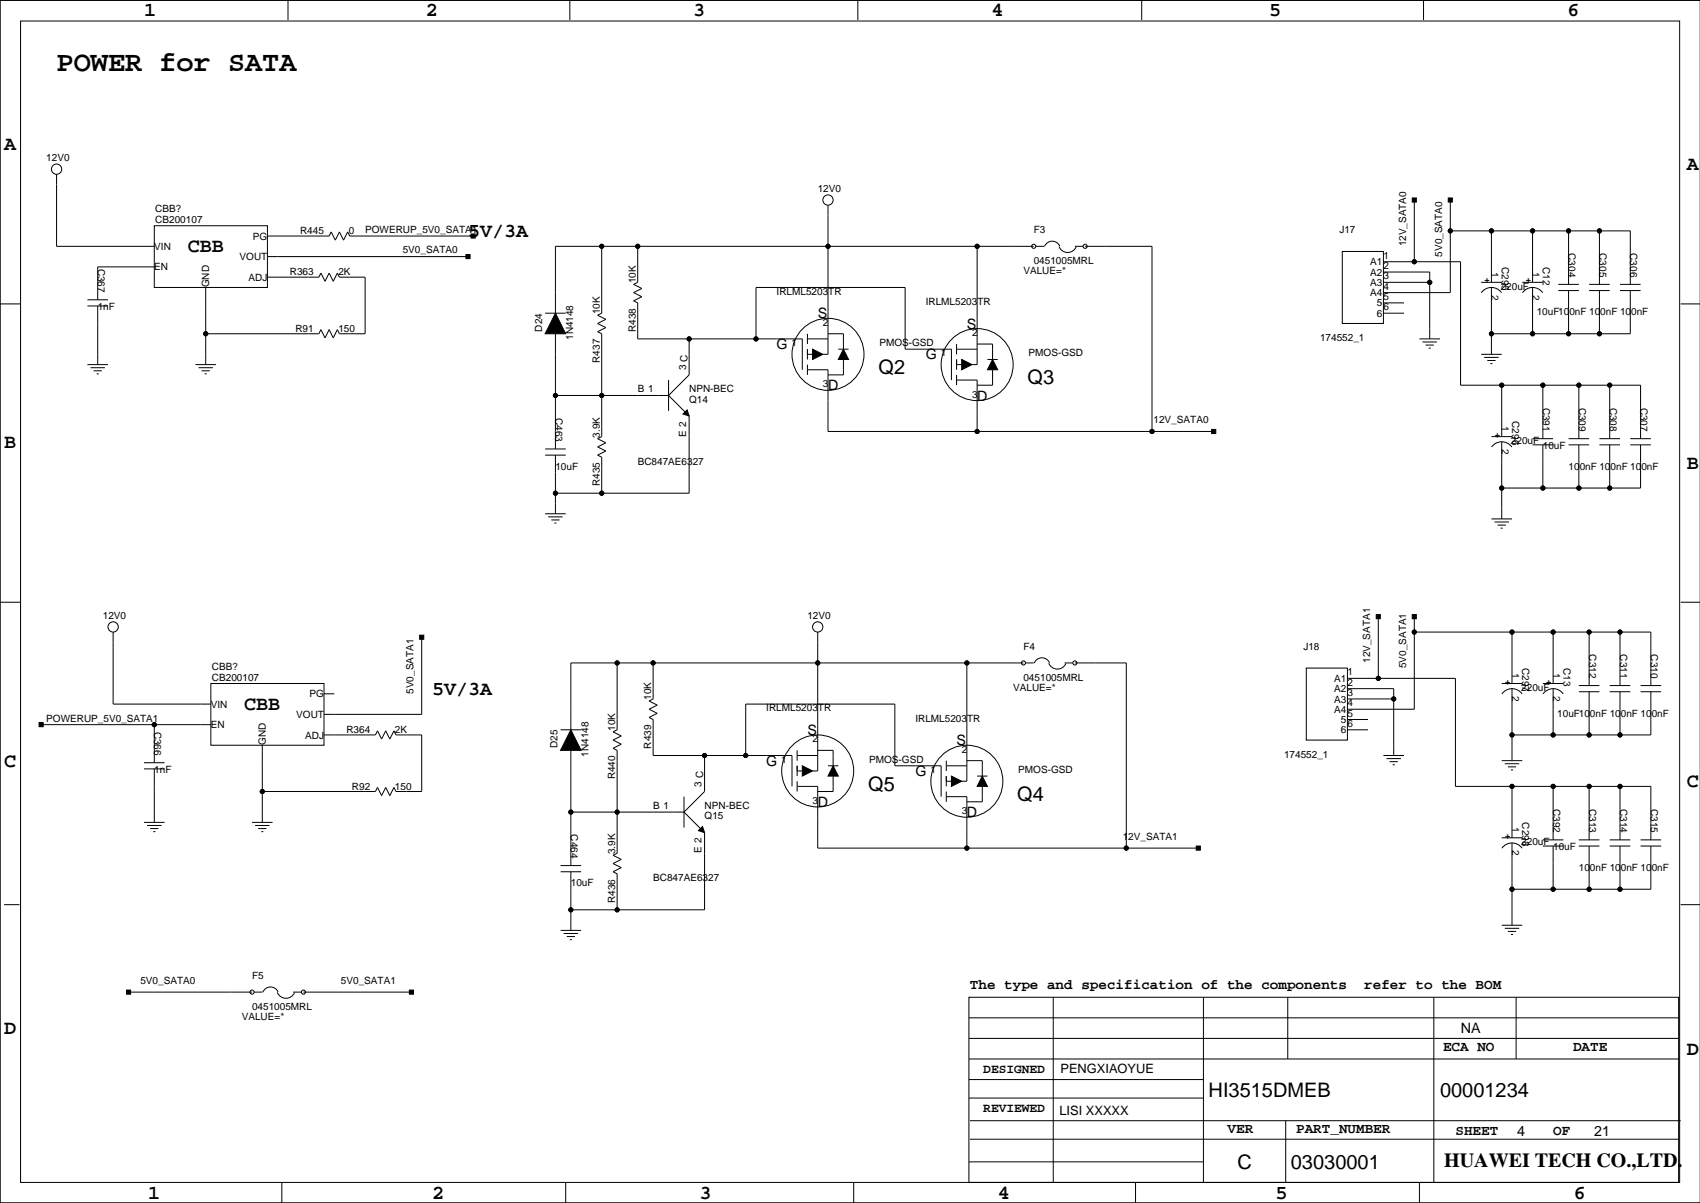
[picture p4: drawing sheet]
<svg xmlns="http://www.w3.org/2000/svg" width="420mm" height="297mm" viewBox="0 0 420 297" stroke-linecap="round" stroke-linejoin="round" font-family="sans-serif">
<g fill="none" stroke="#000" stroke-width=".25">
<path d="M0 -.1v297.1M71.1 0v4.9M140.7 0v4.9M211.8 0v4.9M281.9 0v4.9M351.5 0v4.9M5.1 5.2h409.7v286.8h-409.7zM419.9 .1h-419.9v296.9M14 43v17.8h24.1M38.1 55.7h27.9v15.3h-27.9zM66 58.3h15.3l.5-1 1 2 1-2 1 2 1.1-2 .5 1h30.4M204.5 50.7v36.8h-1.3"/>
<path d="M349.2 49.4v15.2M358.1 57h44.5v13.2M358.1 49.4v22.8h-16.5M368.3 57v12.7M378.5 57v12.7M387.3 57v13.2M395 57v13.2M0 75h5.1M21.6 74h5.1M21.6 75.6h5.1M24.1 75.6v14.4M38.1 65.9h-14v8.1"/>
<path d="M50.8 71v19M66 68.4h12.7l.5-1 1.1 2.1 1-2.1 1 2.1 1-2.1 .5 1h6.4v14h-6.4l-.5-1-1 2-1-2-1 2-1.1-2-.5 1h-27.9M66 63.4h49.6M134.6 77.3h5.1M148.6 60.8v16.5l-1 .5 2 1.1-2 1 2 1-2 1 1 .5v25.4l-1 .5 2 1-2 1 2 1.1-2 1 1 .5v8.9M157.5 60.8v8.9l-1 .5 2 1-2 1 2 1.1-2 1 1 .5v8.9h40.6v7.6M241.3 60.8v29.2h-1.3M255.3 60.8h-118.1v16.5M255.8 60.8h2M261.5 60.9a2.29 2.29 0 0 0 2.1 1.4 2.29 2.29 0 0 0 2.2-1.3M261.7 60.8a2.03 2.03 0 0 0-1.9-1.3 2.03 2.03 0 0 0-1.9 1.4M265.4 60.8h2.1"/>
<path d="M268 60.8h16.5v45.7M331.5 62.1h10.1v17.8h-10.1zM340.9 74.8h.1M341.6 64.6h19.1v30.5h44.4v13.2M341.6 69.7h11.5M341.6 67.2h11.5v16.5M341.6 74.8h5.1M341.6 77.3h5.1M365.8 69.7h5M365.8 72.3a3 3 0 0 1 5 0M368.3 71v16.5M375.9 69.7h5.1"/>
<path d="M376 72.3a3 3 0 0 1 5 0M378.5 71v11.4M384.8 70.2h5.1M384.8 71.7h5.1M387.3 71.7v10.7M392.4 70.2h5.1M392.4 71.7h5.1M395 71.7v10.7M400 70.2h5.1M400 71.7h5.1M402.6 71.7v10.7h-34.3M415 75h4.9"/>
<path d="M21.6 90h5.1M22.4 90.8h3.5M23.1 91.6h2M23.9 92.3h.5M48.3 90h5M49 90.8h3.6M49.8 91.6h2M50.5 92.3h.6M137.2 82.4v28.5M137.2 97.6h27.9M165.1 97.6l5.1 5.1v19.1h-33M165.1 93.8v7.7"/>
<path d="M170.2 83.7v8.9l-5.1 5M186.7 83.7v-12.7h36.8v15.2h11.4v7.6M199.4 91.3h5.1v15.2h95.2M199.4 87.5h2.5M199.4 83.7h5.1M199.4 82.4v2.5M199.4 86.2v2.6M199.4 90v2.6M204.5 96.4h.1M204.5 82.4h3.8v3.8M207 86.2h2.5M208.3 88.8v3.8h-3.8"/>
<path d="M221 87.5h.1M236.2 93.8h5.1v12.7M236.2 90h2.6M236.2 86.2h5.1M236.2 84.9v2.6M236.2 88.8v2.5M236.2 92.6v2.5M241.3 98.9h.1M241.3 84.9h3.8v3.9M243.8 88.8h2.6M245.1 91.3v3.8h-3.8M257.8 90h.1"/>
<path d="M350.5 83.7h5.1M351.3 84.4h3.5M352 85.2h2.1M352.8 86h.5M365.8 87.5h5M366.5 88.3h3.6M367.3 89h2M368 89.8h.6M370.8 95.1v12.7M381 95.1v13.2M389.9 95.1v13.2M397.5 95.1v13.2"/>
<path d="M134.6 110.9h5.1M134.6 112.4h5.1M137.2 112.4v14.5M368.3 107.8h5.1M368.3 110.4a3 3 0 0 1 5 0M370.8 109.1v19M378.5 108.3h5M378.5 109.8h5M381 109.8v10.7M387.3 108.3h5.1M387.3 109.8h5.1M389.9 109.8v10.7"/>
<path d="M395 108.3h5M395 109.8h5M397.5 109.8v10.7M402.6 108.3h5.1M402.6 109.8h5.1M405.1 109.8v10.7h-34.3M134.6 126.9h5.1M135.4 127.6h3.5M136.1 128.4h2.1M136.9 129.1h.5M368.3 128.1h5.1M369.1 128.9h3.5"/>
<path d="M369.8 129.7h2.1M370.6 130.4h.5M0 148.7h5.1M27.9 156.1v17.7h24.2M104.1 157.3v19.1h-24.1M201.9 156.1v34.3h-1.2M340.4 152.3v15.2M349.2 156.1h58.5v13.2M349.2 152.3v22.8h-16.5M373.4 156.1v12.7M383.5 156.1v12.7M392.4 156.1v13.2"/>
<path d="M400 156.1v13.2M415 148.7h4.9M10.2 178.9h41.9M38.1 178.9v9.4M52.1 168.8h27.9v15.2h-27.9zM80 171.3h2.5M152.4 163.7v16.5l-1 .5 2 1-2 1 2 1.1-2 1 1 .5v25.4l-1 .5 2 1-2 1 2 1-2 1.1 1 .5v8.8M161.3 163.7v8.9l-1 .5 2 1-2 1 2 1-2 1.1 1 .5v8.8h34.3v7.7M238.8 163.7v29.2h-1.3M252.7 163.7h-111.7v16.5M253.2 163.7h2.1M259 163.7a2.29 2.29 0 0 0 2.1 1.5 2.29 2.29 0 0 0 2.1-1.4"/>
<path d="M259.2 163.7a2.03 2.03 0 0 0-1.9-1.3 2.03 2.03 0 0 0-1.9 1.3M262.9 163.7h2M265.4 163.7h12.7v45.7M322.6 165h10.1v17.7h-10.1zM332 177.7h.1M332.7 167.5h26.7v26.7h48.3v13.2M332.7 170h11.5v16.5M332.7 172.6h11.5M332.7 177.7h5.1M370.8 168.8h5.1M370.9 171.3a3 3 0 0 1 5 0M373.4 170v17.8"/>
<path d="M381 168.8h5.1M381 171.3a3 3 0 0 1 5 0M383.5 170v11.5M389.9 169.3h5.1M389.9 170.8h5.1M392.4 170.8v10.7M397.5 169.3h5.1M397.5 170.8h5.1M400 170.8v10.7M405.1 169.3h5.1M405.1 170.8h5.1M407.7 170.8v10.7h-34.3"/>
<path d="M35.6 188.3h5M35.6 189.9h5M38.1 189.9v13.2M64.8 184v19.1M80 181.5h12.7l.5-1 1 2 1-2 1.1 2 1-2 .5 1h6.3v13.9h-6.3l-.5-1-1 2.1-1.1-2.1-1 2.1-1-2.1-.5 1h-27.9M138.4 180.2h5.1M141 185.3v28.4M168.9 196.7v7.6M174 186.5v8.9l-5.1 5.1M184.1 186.5v-12.7h36.9v15.3h11.4v7.6M196.8 194.2h5.1v15.2h94M196.8 186.5h5.1"/>
<path d="M196.8 185.3v2.5M196.8 189.1v2.5M196.8 192.9v2.5M196.8 190.4h2.6M201.9 199.2h.1M201.9 185.3h3.8v3.8M204.5 189.1h2.5M205.7 191.6v3.8h-3.8M218.4 190.4h.1M233.7 196.7h5.1v12.7M233.7 189.1h5.1M233.7 187.8v2.6"/>
<path d="M233.7 191.6v2.6M233.7 195.4v2.6M233.7 192.9h2.5M238.8 187.8h3.8v3.8M241.3 191.6h2.5M242.6 194.2v3.8h-3.8M255.3 192.9h.1M332.7 180.2h5.1M341.6 186.5h5.1M342.4 187.3h3.5M343.2 188.1h2M343.9 188.8h.5"/>
<path d="M370.8 187.8h5.1M371.6 188.6h3.6M372.4 189.3h2M373.1 190.1h.5M373.4 194.2v12.7M383.5 194.2v13.2M392.4 194.2v13.2M400 194.2v13.2M35.6 203.1h5M36.3 203.8h3.6M37.1 204.6h2M37.8 205.3h.6"/>
<path d="M62.2 203.1h5.1M63 203.8h3.5M63.8 204.6h2M64.5 205.3h.5M138.4 213.7h5.1M138.4 215.3h5.1M141 200.5h27.9M141 215.3v14.4M168.9 200.5l5.1 5.1v19h-33M238.8 201.8h.1M370.8 206.9h5.1M370.9 209.4a3 3 0 0 1 5 0"/>
<path d="M373.4 208.1v20.4M381 207.4h5.1M381 208.9h5.1M383.5 208.9v10.7M389.9 207.4h5.1M389.9 208.9h5.1M392.4 208.9v10.7M397.5 207.4h5.1M397.5 208.9h5.1M400 208.9v10.7M405.1 207.4h5.1M405.1 208.9h5.1"/>
<path d="M407.7 208.9v10.7h-34.3M1 223.4h3.8M138.4 229.7h5.1M139.2 230.5h3.5M140 231.3h2M140.7 232h.5M370.8 228.5h5.1M371.6 229.2h3.6M372.4 230h2M373.1 230.7h.5M415 223.4h4.9M31.7 245h30.5"/>
<path d="M62.7 245h2.1M68.5 245a2.29 2.29 0 0 0 2.1 1.5 2.29 2.29 0 0 0 2.1-1.4M68.7 244.9a2.03 2.03 0 0 0-1.9-1.2 2.03 2.03 0 0 0-1.9 1.3M72.4 245h2M74.9 245h26.7M239.3 246.2h175.2v45.8h-175.2zM239.3 251.3h175.2M239.3 256.4h175.2M260.1 246.2v45.8M297.2 246.2v45.8M318 246.2v15.3M354.1 246.2v45.8"/>
<path d="M374.4 246.2v15.3M239.3 266.6h57.9M239.3 261.5h175.2M239.3 271.1h57.9M239.5 276.7h175.5M317.5 276.7v15.3M0 297h419.9M69.6 292v5M139.7 292v5M210.8 292v5M239.3 286.9h57.9M239.5 281.3h175"/>
<path d="M280.4 292v5M350.5 292v5M383.5 287.4h.1"/>
<circle cx="14" cy="41.8" r="1.27"/>
<circle cx="204.5" cy="49.4" r="1.27"/>
<circle cx="358.1" cy="57" r=".51"/>
<circle cx="368.3" cy="57" r=".51"/>
<circle cx="378.5" cy="57" r=".51"/>
<circle cx="387.3" cy="57" r=".51"/>
<circle cx="395" cy="57" r=".51"/>
<circle cx="148.6" cy="60.8" r=".51"/>
<circle cx="157.5" cy="60.8" r=".51"/>
<circle cx="204.5" cy="60.8" r=".51"/>
<circle cx="241.3" cy="60.8" r=".51"/>
<circle cx="255.3" cy="60.8" r=".51"/>
<circle cx="268" cy="60.8" r=".51"/>
<circle cx="349.2" cy="64.6" r=".51"/>
<circle cx="353.1" cy="69.7" r=".51"/>
<circle cx="50.8" cy="82.4" r=".51"/>
<circle cx="137.2" cy="97.6" r=".51"/>
<circle cx="148.6" cy="97.6" r=".51"/>
<circle cx="170.2" cy="83.7" r=".51"/>
<circle cx="186.7" cy="83.7" r=".51"/>
<circle cx="204.5" cy="87.5" r="8.9"/>
<circle cx="241.3" cy="90" r="8.9"/>
<circle cx="368.3" cy="82.4" r=".51"/>
<circle cx="370.8" cy="95.1" r=".51"/>
<circle cx="378.5" cy="82.4" r=".51"/>
<circle cx="381" cy="95.1" r=".51"/>
<circle cx="387.3" cy="82.4" r=".51"/>
<circle cx="389.9" cy="95.1" r=".51"/>
<circle cx="395" cy="82.4" r=".51"/>
<circle cx="397.5" cy="95.1" r=".51"/>
<circle cx="241.3" cy="106.5" r=".51"/>
<circle cx="284.5" cy="106.5" r=".51"/>
<circle cx="137.2" cy="121.8" r=".51"/>
<circle cx="148.6" cy="121.8" r=".51"/>
<circle cx="370.8" cy="120.5" r=".51"/>
<circle cx="381" cy="120.5" r=".51"/>
<circle cx="389.9" cy="120.5" r=".51"/>
<circle cx="397.5" cy="120.5" r=".51"/>
<circle cx="27.9" cy="154.8" r="1.27"/>
<circle cx="201.9" cy="154.8" r="1.27"/>
<circle cx="349.2" cy="156.1" r=".51"/>
<circle cx="373.4" cy="156.1" r=".51"/>
<circle cx="383.5" cy="156.1" r=".51"/>
<circle cx="392.4" cy="156.1" r=".51"/>
<circle cx="400" cy="156.1" r=".51"/>
<circle cx="38.1" cy="178.9" r=".51"/>
<circle cx="152.4" cy="163.7" r=".51"/>
<circle cx="161.3" cy="163.7" r=".51"/>
<circle cx="201.9" cy="163.7" r=".51"/>
<circle cx="238.8" cy="163.7" r=".51"/>
<circle cx="252.7" cy="163.7" r=".51"/>
<circle cx="265.4" cy="163.7" r=".51"/>
<circle cx="340.4" cy="167.5" r=".51"/>
<circle cx="344.2" cy="172.6" r=".51"/>
<circle cx="64.8" cy="195.4" r=".51"/>
<circle cx="174" cy="186.5" r=".51"/>
<circle cx="184.1" cy="186.5" r=".51"/>
<circle cx="201.9" cy="190.4" r="8.9"/>
<circle cx="238.8" cy="192.9" r="8.9"/>
<circle cx="373.4" cy="194.2" r=".51"/>
<circle cx="373.4" cy="181.5" r=".51"/>
<circle cx="383.5" cy="181.5" r=".51"/>
<circle cx="383.5" cy="194.2" r=".51"/>
<circle cx="392.4" cy="194.2" r=".51"/>
<circle cx="392.4" cy="181.5" r=".51"/>
<circle cx="400" cy="194.2" r=".51"/>
<circle cx="400" cy="181.5" r=".51"/>
<circle cx="141" cy="200.5" r=".51"/>
<circle cx="152.4" cy="200.5" r=".51"/>
<circle cx="238.8" cy="209.4" r=".51"/>
<circle cx="278.1" cy="209.4" r=".51"/>
<circle cx="373.4" cy="219.6" r=".51"/>
<circle cx="383.5" cy="219.6" r=".51"/>
<circle cx="392.4" cy="219.6" r=".51"/>
<circle cx="400" cy="219.6" r=".51"/>
<circle cx="141" cy="224.6" r=".51"/>
<circle cx="152.4" cy="224.6" r=".51"/>
<circle cx="62.2" cy="245" r=".51"/>
<circle cx="74.9" cy="245" r=".51"/>
</g>
<g fill="#000" stroke="#000" stroke-width=".25">
<path d="M116.3 57.8h1v1h-1z" fill-rule="evenodd"/>
<path d="M348.7 48.9h1.1v1h-1.1z" fill-rule="evenodd"/>
<path d="M357.6 48.9h1v1h-1z" fill-rule="evenodd"/>
<path d="M115.1 62.9h1v1h-1z" fill-rule="evenodd"/>
<path d="M137.2 77.3l2.5 5.1h-5.1z" fill-rule="evenodd"/>
<path d="M200.7 86.2l2.5 1.3-2.5 1.3z" fill-rule="evenodd"/>
<path d="M208.3 86.2l1.2 2.6h-2.5z" fill-rule="evenodd"/>
<path d="M237.5 88.8l2.5 1.2-2.5 1.3z" fill-rule="evenodd"/>
<path d="M245.1 88.8l1.3 2.5h-2.6z" fill-rule="evenodd"/>
<path d="M168.7 102.2l1-1 .5 1.5z" fill-rule="evenodd"/>
<path d="M299.2 106h1v1h-1z" fill-rule="evenodd"/>
<path d="M103.6 156.8h1v1h-1z" fill-rule="evenodd"/>
<path d="M339.9 151.8h1v1h-1z" fill-rule="evenodd"/>
<path d="M348.7 151.8h1.1v1h-1.1z" fill-rule="evenodd"/>
<path d="M9.7 178.4h1v1h-1z" fill-rule="evenodd"/>
<path d="M141 180.2l2.5 5.1h-5.1z" fill-rule="evenodd"/>
<path d="M198.1 189.1l2.6 1.3-2.6 1.2z" fill-rule="evenodd"/>
<path d="M205.7 189.1l1.3 2.5h-2.5z" fill-rule="evenodd"/>
<path d="M234.9 191.6l2.6 1.3-2.6 1.3z" fill-rule="evenodd"/>
<path d="M242.6 191.6l1.2 2.6h-2.5z" fill-rule="evenodd"/>
<path d="M172.5 205.1l1-1 .5 1.5z" fill-rule="evenodd"/>
<path d="M295.4 208.9h1v1h-1z" fill-rule="evenodd"/>
<path d="M31.2 244.5h1.1v1h-1.1z" fill-rule="evenodd"/>
<path d="M101.1 244.5h1v1h-1z" fill-rule="evenodd"/>
<circle cx="358.1" cy="57" r=".51"/>
<circle cx="368.3" cy="57" r=".51"/>
<circle cx="378.5" cy="57" r=".51"/>
<circle cx="387.3" cy="57" r=".51"/>
<circle cx="395" cy="57" r=".51"/>
<circle cx="148.6" cy="60.8" r=".51"/>
<circle cx="157.5" cy="60.8" r=".51"/>
<circle cx="204.5" cy="60.8" r=".51"/>
<circle cx="241.3" cy="60.8" r=".51"/>
<circle cx="349.2" cy="64.6" r=".51"/>
<circle cx="353.1" cy="69.7" r=".51"/>
<circle cx="50.8" cy="82.4" r=".51"/>
<circle cx="137.2" cy="97.6" r=".51"/>
<circle cx="148.6" cy="97.6" r=".51"/>
<circle cx="170.2" cy="83.7" r=".51"/>
<circle cx="186.7" cy="83.7" r=".51"/>
<circle cx="368.3" cy="82.4" r=".51"/>
<circle cx="370.8" cy="95.1" r=".51"/>
<circle cx="378.5" cy="82.4" r=".51"/>
<circle cx="381" cy="95.1" r=".51"/>
<circle cx="387.3" cy="82.4" r=".51"/>
<circle cx="389.9" cy="95.1" r=".51"/>
<circle cx="395" cy="82.4" r=".51"/>
<circle cx="397.5" cy="95.1" r=".51"/>
<circle cx="241.3" cy="106.5" r=".51"/>
<circle cx="284.5" cy="106.5" r=".51"/>
<circle cx="137.2" cy="121.8" r=".51"/>
<circle cx="148.6" cy="121.8" r=".51"/>
<circle cx="370.8" cy="120.5" r=".51"/>
<circle cx="381" cy="120.5" r=".51"/>
<circle cx="389.9" cy="120.5" r=".51"/>
<circle cx="397.5" cy="120.5" r=".51"/>
<circle cx="349.2" cy="156.1" r=".51"/>
<circle cx="373.4" cy="156.1" r=".51"/>
<circle cx="383.5" cy="156.1" r=".51"/>
<circle cx="392.4" cy="156.1" r=".51"/>
<circle cx="400" cy="156.1" r=".51"/>
<circle cx="38.1" cy="178.9" r=".51"/>
<circle cx="152.4" cy="163.7" r=".51"/>
<circle cx="161.3" cy="163.7" r=".51"/>
<circle cx="201.9" cy="163.7" r=".51"/>
<circle cx="238.8" cy="163.7" r=".51"/>
<circle cx="340.4" cy="167.5" r=".51"/>
<circle cx="344.2" cy="172.6" r=".51"/>
<circle cx="64.8" cy="195.4" r=".51"/>
<circle cx="174" cy="186.5" r=".51"/>
<circle cx="184.1" cy="186.5" r=".51"/>
<circle cx="373.4" cy="194.2" r=".51"/>
<circle cx="373.4" cy="181.5" r=".51"/>
<circle cx="383.5" cy="181.5" r=".51"/>
<circle cx="383.5" cy="194.2" r=".51"/>
<circle cx="392.4" cy="194.2" r=".51"/>
<circle cx="392.4" cy="181.5" r=".51"/>
<circle cx="400" cy="194.2" r=".51"/>
<circle cx="400" cy="181.5" r=".51"/>
<circle cx="141" cy="200.5" r=".51"/>
<circle cx="152.4" cy="200.5" r=".51"/>
<circle cx="238.8" cy="209.4" r=".51"/>
<circle cx="278.1" cy="209.4" r=".51"/>
<circle cx="373.4" cy="219.6" r=".51"/>
<circle cx="383.5" cy="219.6" r=".51"/>
<circle cx="392.4" cy="219.6" r=".51"/>
<circle cx="400" cy="219.6" r=".51"/>
<circle cx="141" cy="224.6" r=".51"/>
<circle cx="152.4" cy="224.6" r=".51"/>
</g>
<text font-size="7.1" x="14" y="17.5">POWER for SATA</text>
<g font-size="4.9">
<text x="35.6" y="3.9">1</text>
<text x="105.2" y="3.9">2</text>
<text x="171.2" y="3.9">3</text>
<text x="244.9" y="3.9">4</text>
<text x="313.4" y="3.9">5</text>
<text x="387.1" y="3.9">6</text>
<text x="1" y="36.9">A</text>
<text x="416.6" y="42">A</text>
<text x="115.6" y="58.5">5V/3A</text>
<text x="46.4" y="62.2">CBB</text>
<text x="216.9" y="92.4">Q2</text>
<text x="253.8" y="94.9">Q3</text>
<text x="1" y="110.6">B</text>
<text x="416.6" y="115.7">B</text>
<text x="106.7" y="171.6">5V/3A</text>
<text x="60.3" y="175.2">CBB</text>
<text x="1" y="189.3">C</text>
<text x="214.4" y="195.2">Q5</text>
<text x="251.2" y="197.8">Q4</text>
<text x="416.6" y="194.4">C</text>
<text x="1" y="255.4">D</text>
<text x="416.6" y="260.5">D</text>
<text x="298.5" y="270.9">HI3515DMEB</text>
<text x="355.6" y="270.9">00001234</text>
<text x="305.6" y="288.7">C</text>
<text x="318.8" y="288.7">03030001</text>
<text x="356.6" y="288">HUAWEI TECH CO.,LTD.</text>
<text x="36.6" y="296">1</text>
<text x="106.7" y="296">2</text>
<text x="172.7" y="296">3</text>
<text x="246.4" y="296">4</text>
<text x="315" y="296">5</text>
<text x="388.6" y="296">6</text>
</g>
<g font-size="3.5">
<text x="201.9" y="78.6">S</text>
<text x="238.8" y="81.1">S</text>
<text x="191.8" y="86.2">G</text>
<text x="228.6" y="88.8">G</text>
<text x="204.5" y="96.4">D</text>
<text x="241.3" y="98.9">D</text>
<text x="199.4" y="181.5">S</text>
<text x="236.2" y="184">S</text>
<text x="189.2" y="189.1">G</text>
<text x="226.1" y="191.6">G</text>
<text x="201.9" y="199.2">D</text>
<text x="238.8" y="201.8">D</text>
<text x="239.5" y="244.2">The type and specification of the components</text>
<text x="336.9" y="244.2">refer to the BOM</text>
<text x="360.8" y="255.1">NA</text>
<text x="356.4" y="259.4">ECA NO</text>
<text x="388.5" y="259.4">DATE</text>
<text x="303.1" y="279.7">VER</text>
<text x="320.1" y="279.7">PART_NUMBER</text>
<text x="359.4" y="280.3">SHEET</text>
<text x="374.6" y="280.5">4</text>
<text x="383.5" y="280.3">OF</text>
<text x="393.7" y="280.5">21</text>
</g>
<g font-size="3.2">
<text x="242.8" y="264.9">DESIGNED</text>
<text x="261.9" y="264.9">PENGXIAOYUE</text>
<text x="242.8" y="274.5">REVIEWED</text>
<text x="261.6" y="275.3">LISI XXXXX</text>
</g>
<g font-size="2.5">
<text x="11.4" y="39.8">12V0</text>
<text x="201.9" y="47.4">12V0</text>
<text x="38.4" y="52.5">CBB?</text>
<text x="38.4" y="55">CB200107</text>
<text x="62.5" y="59.2">PG</text>
<text x="74.1" y="57.8">R445</text>
<text x="86.1" y="57.8">0</text>
<text x="90.2" y="57.5">POWERUP_5V0_SATA1</text>
<text x="255.3" y="57.5">F3</text>
<text x="330.7" y="57.5">J17</text>
<text x="38.1" y="61.7">VIN</text>
<text x="59.2" y="64.2">VOUT</text>
<text x="99.4" y="62.6">5V0_SATA0</text>
<text x="255.3" y="65.2">0451005MRL</text>
<text x="338.4" y="65.5">A1</text>
<text x="341.6" y="63.9">1</text>
<text x="347.2" y="60.8" transform="rotate(-90 347.2 60.8)">12V_SATA0</text>
<text x="356.1" y="63.4" transform="rotate(-90 356.1 63.4)">5V0_SATA0</text>
<text x="370.8" y="65.9" transform="rotate(90 370.8 65.9)">C295</text>
<text x="381" y="65.9" transform="rotate(90 381 65.9)">C12</text>
<text x="387.3" y="62.5" transform="rotate(90 387.3 62.5)">C304</text>
<text x="395" y="62.5" transform="rotate(90 395 62.5)">C305</text>
<text x="402.6" y="62.5" transform="rotate(90 402.6 62.5)">C306</text>
<text x="24.1" y="66.3" transform="rotate(90 24.1 66.3)">C367</text>
<text x="38.1" y="66.8">EN</text>
<text x="51.7" y="71" transform="rotate(-90 51.7 71)">GND</text>
<text x="61.4" y="69.3">ADJ</text>
<text x="71.6" y="68">R363</text>
<text x="83.6" y="68">2K</text>
<text x="157" y="70" transform="rotate(-90 157 70)">10K</text>
<text x="252.7" y="67.7">VALUE=*</text>
<text x="338.4" y="68.1">A2</text>
<text x="338.4" y="70.6">A3</text>
<text x="341.6" y="66.4">2</text>
<text x="341.6" y="69">3</text>
<text x="341.6" y="71.5">4</text>
<text x="366.5" y="70">+</text>
<text x="368.3" y="67.1" transform="rotate(90 368.3 67.1)">1</text>
<text x="370.6" y="71.5">220uF</text>
<text x="376.7" y="70">+</text>
<text x="378.5" y="67.1" transform="rotate(90 378.5 67.1)">1</text>
<text x="24.1" y="76.6">1nF</text>
<text x="148.1" y="77.6" transform="rotate(-90 148.1 77.6)">10K</text>
<text x="191.8" y="72.8">IRLML5203TR</text>
<text x="228.6" y="75.3">IRLML5203TR</text>
<text x="338.4" y="73.1">A4</text>
<text x="340" y="75.7">5</text>
<text x="341.6" y="74.1">5</text>
<text x="341.6" y="76.6">6</text>
<text x="368.3" y="72.8" transform="rotate(90 368.3 72.8)">2</text>
<text x="378.5" y="72.8" transform="rotate(90 378.5 72.8)">2</text>
<text x="379.5" y="77.9">10uF100nF 100nF 100nF</text>
<text x="72.9" y="81.9">R91</text>
<text x="83.6" y="81.9">150</text>
<text x="133.9" y="81.9" transform="rotate(-90 133.9 81.9)">D24</text>
<text x="141.5" y="83.9" transform="rotate(-90 141.5 83.9)">1N4148</text>
<text x="157" y="82" transform="rotate(-90 157 82)">R438</text>
<text x="203.2" y="80.4">2</text>
<text x="240" y="82.9">2</text>
<text x="340" y="78.2">6</text>
<text x="148.1" y="89.6" transform="rotate(-90 148.1 89.6)">R437</text>
<text x="195.5" y="85.5">1</text>
<text x="217.2" y="85.5">PMOS-GSD</text>
<text x="232.3" y="88">1</text>
<text x="254" y="88">PMOS-GSD</text>
<text x="326" y="84.2">174552_1</text>
<text x="169.4" y="91.4" transform="rotate(-90 169.4 91.4)">3 C</text>
<text x="203.2" y="95.6">3</text>
<text x="157.5" y="96.9">B 1</text>
<text x="170.2" y="96.9">NPN-BEC</text>
<text x="170.2" y="99.5">Q14</text>
<text x="240" y="98.2">3</text>
<text x="381" y="100.6" transform="rotate(90 381 100.6)">C391</text>
<text x="389.9" y="100.6" transform="rotate(90 389.9 100.6)">C309</text>
<text x="397.5" y="100.6" transform="rotate(90 397.5 100.6)">C308</text>
<text x="405.1" y="100.6" transform="rotate(90 405.1 100.6)">C307</text>
<text x="137.2" y="103.2" transform="rotate(90 137.2 103.2)">C463</text>
<text x="169.4" y="107.8" transform="rotate(-90 169.4 107.8)">E 2</text>
<text x="284.9" y="104.5">12V_SATA0</text>
<text x="370.8" y="105.2" transform="rotate(90 370.8 105.2)">1</text>
<text x="373.4" y="104" transform="rotate(90 373.4 104)">C296</text>
<text x="148.1" y="108.1" transform="rotate(-90 148.1 108.1)">3.9K</text>
<text x="369.1" y="108.1">+</text>
<text x="370.8" y="110.9" transform="rotate(90 370.8 110.9)">2</text>
<text x="373.1" y="109.6">220uF</text>
<text x="381" y="110.9">10uF</text>
<text x="137.2" y="116">10uF</text>
<text x="157.5" y="114.7">BC847AE6327</text>
<text x="387.3" y="116">100nF 100nF 100nF</text>
<text x="148.1" y="120.1" transform="rotate(-90 148.1 120.1)">R435</text>
<text x="25.4" y="152.8">12V0</text>
<text x="199.4" y="152.8">12V0</text>
<text x="252.7" y="160.4">F4</text>
<text x="321.9" y="160.4">J18</text>
<text x="392.4" y="161.6" transform="rotate(90 392.4 161.6)">C312</text>
<text x="400" y="161.6" transform="rotate(90 400 161.6)">C311</text>
<text x="407.7" y="161.6" transform="rotate(90 407.7 161.6)">C310</text>
<text x="52.3" y="165.5">CBB?</text>
<text x="332.7" y="166.8">1</text>
<text x="338.4" y="163.7" transform="rotate(-90 338.4 163.7)">12V_SATA1</text>
<text x="347.2" y="165" transform="rotate(-90 347.2 165)">5V0_SATA1</text>
<text x="373.4" y="166.1" transform="rotate(90 373.4 166.1)">1</text>
<text x="375.9" y="165" transform="rotate(90 375.9 165)">C297</text>
<text x="383.5" y="166.1" transform="rotate(90 383.5 166.1)">1</text>
<text x="386.1" y="165" transform="rotate(90 386.1 165)">C13</text>
<text x="52.3" y="168">CB200107</text>
<text x="76.4" y="172.2">PG</text>
<text x="102.1" y="171.3" transform="rotate(-90 102.1 171.3)">5V0_SATA1</text>
<text x="160.8" y="172.8" transform="rotate(-90 160.8 172.8)">10K</text>
<text x="250.2" y="170.6">VALUE=*</text>
<text x="252.7" y="168">0451005MRL</text>
<text x="329.5" y="168.4">A1</text>
<text x="329.5" y="170.9">A2</text>
<text x="329.5" y="173.5">A3</text>
<text x="332.7" y="171.8">3</text>
<text x="332.7" y="169.3">2</text>
<text x="371.6" y="169">+</text>
<text x="373.4" y="171.8" transform="rotate(90 373.4 171.8)">2</text>
<text x="375.7" y="170.6">220uF</text>
<text x="381.8" y="169">+</text>
<text x="383.5" y="171.8" transform="rotate(90 383.5 171.8)">2</text>
<text x="11.4" y="178.2">POWERUP_5V0_SATA1</text>
<text x="52.1" y="174.7">VIN</text>
<text x="52.1" y="179.8">EN</text>
<text x="73.1" y="177.3">VOUT</text>
<text x="189.2" y="175.6">IRLML5203TR</text>
<text x="226.1" y="178.2">IRLML5203TR</text>
<text x="329.5" y="176">A4</text>
<text x="331.1" y="178.5">5</text>
<text x="332.7" y="179.5">6</text>
<text x="332.7" y="176.9">5</text>
<text x="332.7" y="174.4">4</text>
<text x="384.6" y="176.9">10uF100nF 100nF 100nF</text>
<text x="38.1" y="180.6" transform="rotate(90 38.1 180.6)">C366</text>
<text x="65.7" y="184" transform="rotate(-90 65.7 184)">GND</text>
<text x="75.3" y="182.4">ADJ</text>
<text x="85.5" y="181">R364</text>
<text x="97.5" y="181">2K</text>
<text x="137.7" y="184.7" transform="rotate(-90 137.7 184.7)">D25</text>
<text x="151.9" y="180.5" transform="rotate(-90 151.9 180.5)">10K</text>
<text x="160.8" y="184.8" transform="rotate(-90 160.8 184.8)">R439</text>
<text x="200.7" y="183.3">2</text>
<text x="237.5" y="185.8">2</text>
<text x="331.1" y="181.1">6</text>
<text x="38.1" y="190.9">1nF</text>
<text x="145.3" y="186.8" transform="rotate(-90 145.3 186.8)">1N4148</text>
<text x="192.9" y="188.3">1</text>
<text x="214.6" y="188.3">PMOS-GSD</text>
<text x="229.8" y="190.9">1</text>
<text x="251.5" y="190.9">PMOS-GSD</text>
<text x="317.1" y="187.1">174552_1</text>
<text x="86.9" y="195">R92</text>
<text x="97.5" y="195">150</text>
<text x="151.9" y="192.5" transform="rotate(-90 151.9 192.5)">R440</text>
<text x="173.2" y="194.3" transform="rotate(-90 173.2 194.3)">3 C</text>
<text x="161.3" y="199.8">B 1</text>
<text x="174" y="199.8">NPN-BEC</text>
<text x="174" y="202.3">Q15</text>
<text x="200.7" y="198.5">3</text>
<text x="237.5" y="201">3</text>
<text x="375.9" y="203.1" transform="rotate(90 375.9 203.1)">C298</text>
<text x="383.5" y="199.7" transform="rotate(90 383.5 199.7)">C392</text>
<text x="392.4" y="199.7" transform="rotate(90 392.4 199.7)">C313</text>
<text x="400" y="199.7" transform="rotate(90 400 199.7)">C314</text>
<text x="407.7" y="199.7" transform="rotate(90 407.7 199.7)">C315</text>
<text x="141" y="206" transform="rotate(90 141 206)">C464</text>
<text x="277.2" y="207.4">12V_SATA1</text>
<text x="371.6" y="207.1">+</text>
<text x="373.4" y="204.2" transform="rotate(90 373.4 204.2)">1</text>
<text x="373.4" y="209.9" transform="rotate(90 373.4 209.9)">2</text>
<text x="375.7" y="208.7">220uF</text>
<text x="383.5" y="209.9">10uF</text>
<text x="151.9" y="210.9" transform="rotate(-90 151.9 210.9)">3.9K</text>
<text x="173.3" y="210.7" transform="rotate(-90 173.3 210.7)">E 2</text>
<text x="389.9" y="215">100nF 100nF 100nF</text>
<text x="141" y="218.8">10uF</text>
<text x="161.3" y="217.6">BC847AE6327</text>
<text x="151.9" y="222.9" transform="rotate(-90 151.9 222.9)">R436</text>
<text x="34.7" y="242.9">5V0_SATA0</text>
<text x="62.2" y="241.7">F5</text>
<text x="84.2" y="242.9">5V0_SATA1</text>
<text x="59.7" y="251.9">VALUE=*</text>
<text x="62.2" y="249.3">0451005MRL</text>
</g>
</svg>
